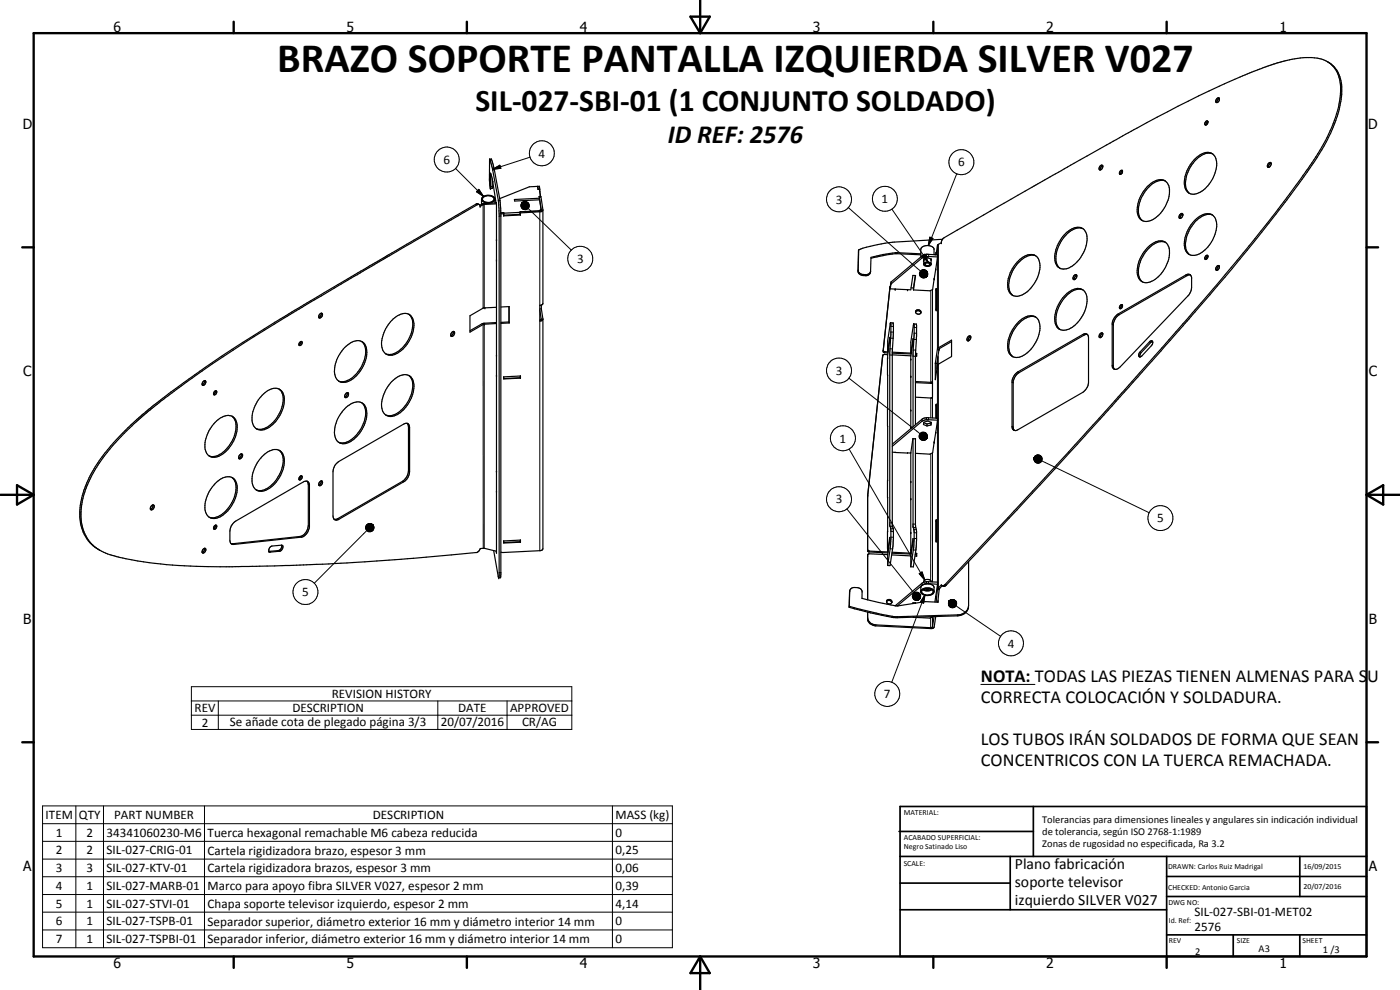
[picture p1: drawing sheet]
<svg xmlns="http://www.w3.org/2000/svg" width="420mm" height="297mm" viewBox="0 0 420 297" stroke-linecap="round" stroke-linejoin="round" font-family="sans-serif">
<g fill="none" stroke="#000" stroke-width=".35">
<path d="M398.3 18.5a8.4 8.4 0 0 1 4 7.5 29.2 29.2 0 0 1-2.6 12.2 73.1 73.1 0 0 1-7 12.2 469.2 469.2 0 0 1-26.7 34.1l-10 11.6-22.4 25.2a2718.1 2718.1 0 0 1-49.9 54l-.9 .4M399.4 19.3a8.9 8.9 0 0 0-5.8-2 37.6 37.6 0 0 0-11.9 2.1l-2.3 .8a264.7 264.7 0 0 0-35.2 16.6l-28.3 15.8-32.5 18.7a1.82 1.82 0 0 0-.9 1.5l-1.1 .8-.4 2.9M399.7 19.5l1.1 1.1a9.4 9.4 0 0 1 1.9 5.2l-.1 3a47.2 47.2 0 0 1-9.4 21.5 457.3 457.3 0 0 1-30.1 38.1l-13.3 15.3a2104.5 2104.5 0 0 1-47 51.8l-18.8 20.1-.6 .3-.7-.2M361.8 36.6l.2-.3a.43 .43 0 0 1 .6 .2 .43 .43 0 0 1-.2 .6 .44 .44 0 0 1-.4 .4 .44 .44 0 0 1-.4-.2zM362.5 36.5l-.4 .3-.2 .7M365.2 29.6l.5-.3a.72 .72 0 0 1 .1 1 .72 .72 0 0 1-.9 .2zM366 29.5l-.6 .5-.2 .8M144.5 59.7v1.6M145 59.2a2.25 2.25 0 0 1 3.3 .5 2.01 2.01 0 0 1-3.5 .1zM147 47.8l.7 2.5 1.9 9.8M147 47.8h.1M147.2 56.6l-.3-2.3v-6.5h.6l.9 3.2 1.7 9.1"/>
<path d="M147.2 56.6v-4.7l.7 2.5 1 6.5M147.7 53.7v2.7l-.5 .2M148.5 59.9a2.44 2.44 0 0 1-3.9 0 2.05 2.05 0 0 1 3-1.1l.8 .4 .1 1.7M161.4 55.9h.5l.1 .9M161.4 55.9l.1 .9M161.4 55.9l-2.5 .1-9 3.6M161.5 56.8h.4l.3 2.1M161.9 59.5l-7.5 .4 .1 .4 7.5-.4M161.9 59.5v.4M162 57.4h.1M162 56.8v.6M162 57.4l.2 1.5"/>
<path d="M162 56.8h-.5M162.2 58.9h-.4l.1 .6M330.2 49.8a.49 .49 0 0 1 .8-.1 .49 .49 0 0 1-.2 .8 .49 .49 0 0 1-.4 .5 .49 .49 0 0 1-.6-.5zM331 49.7l-.6 .5-.2 .8M336.3 51.2h.6l-.3 1a.37 .37 0 0 1-.5 .1 .37 .37 0 0 1-.1-.6zM336.9 51.3l-.5 .5-.1 .5M344.2 56.2a4.9 4.9 0 0 1 5.4-2 4.2 4.2 0 0 1 1.2 4.7 9 9 0 0 1-6.9 7.6 3.2 3.2 0 0 1-2.6-4.2 11 11 0 0 1 2.9-6.1zM349.7 54.3a5.1 5.1 0 0 0-5.4 2.3 8.8 8.8 0 0 0-2.2 8.8l.8 .8M356.9 58a5.1 5.1 0 0 0 5.6-2.2 8.8 8.8 0 0 0 2.3-8.6 2.97 2.97 0 0 0-4.7-.7 9.8 9.8 0 0 0-4.4 10.1l.7 1 .6 .4M363.9 46.1a5.1 5.1 0 0 0-5.1 1.9 9.8 9.8 0 0 0-2.9 8.4l.8 1.4M380.6 49.1l.2-.2a.44 .44 0 0 1 .6 0 .44 .44 0 0 1 0 .6l-.5 .7h-.4l-.1-.5zM381.5 48.9a1.11 1.11 0 0 0-.8 1.3"/>
<path d="M143.8 61.4l-.8-.3-47.8 28a518 518 0 0 0-42.5 27.5l-7.2 5.5-3.4 2.9a77.5 77.5 0 0 0-11.5 12.1 30.9 30.9 0 0 0-6.7 16.2 11.9 11.9 0 0 0 6.1 11.8M143.8 61.4h-.6l-22.1 12.8-35.6 21.1a378.6 378.6 0 0 0-29.5 19.3l-7.9 5.9-4.2 3.5a70.3 70.3 0 0 0-16.2 18.4 22.3 22.3 0 0 0-2.9 16 11.2 11.2 0 0 0 3.6 5.6M143.8 61.4l.2 .2M144 61.6l1.1-.5 3.9-.4v105.3l-.1-.6M148.7 60.1l-.2 .1M149 61.2l-3.7 .1-1.2 .6-.1-.3M149.6 60.1l.2 3.9-.1 109.4M149.6 60.1h.5M150.1 60.1l.2 3.9v108.4l-.1 1h-.5M156.1 63.6l-4.9 .4M156.2 63.5v1l-5 .3v-1l-.9 .1 .8-.1 .1 .3-.9 .1M156.2 64.3l-5 .3"/>
<path d="M162.4 63.1v-.3l-.7 .5-5.6 .3M162.4 63l-.6-4 .5-.1 .6 4-.3 .5-6.4 .5M162.4 63l-.4 .3-5.8 .2M162.4 63h.1M162.9 63v28.1l-.5 .5M257.7 75l-.2 6a2.13 2.13 0 0 0 3.3 1.1l.5-.6 .1-4.3 3.6-.8 3.7-.6 7.6 .4M257.7 75l-.2 6.3a2.1 2.1 0 0 0 3 1.3l.6-.5 .2-.7M276.3 76.5l-7.6-.4-2.8 .4-4.5 1M276.9 76.7l-9.5 7.9M277.1 76.6l-.2 .1M277.2 78.1h.1M277.2 79.2a1.37 1.37 0 0 1 2.2 0"/>
<path d="M277.4 77.6l-.2 .3v1.4a1.37 1.37 0 0 0 2.2 .1l-.1-1.7M277.6 79.2a.79 .79 0 0 1 .8-.4 .79 .79 0 0 1 .6 .6v.1a.89 .89 0 0 1-1.4-.3zM277.7 76.4l3.7 .1v.6M277.7 76.4l.3-.1v.7M277.7 76.4l-.8 .3M278 77l3.4 .1M278 77l-1.3 .4-9.3 7.8M278.4 77.4h.1M279.5 77.8l-.1 .2M279.5 77.8l-.1 .4M279.5 77.8l-1-.5-1.2 .3-.1 .8M280.9 76h.1"/>
<path d="M280.9 76.4h-.6v-1.8a2.4 2.4 0 0 0-4 .2v2.3M281 75.7l-.1 .8M281.4 77.1l-.6 3.7M282.9 71.8l-16.2 1-6.7 1.4-2.3 .8M306.1 77.8a3.9 3.9 0 0 1 5-.9 6 6 0 0 1 .1 6.8 8.3 8.3 0 0 1-6.2 5.2 2.83 2.83 0 0 1-2.6-3.1 10.4 10.4 0 0 1 3.7-8zM310.8 76.8a4.7 4.7 0 0 0-5 1.8 9.9 9.9 0 0 0-2.9 8.4l.3 .8 .8 .9M319.8 70a4.4 4.4 0 0 1 5.1-1.5 5.1 5.1 0 0 1 .9 5.8 9.1 9.1 0 0 1-6.2 6.4 2.58 2.58 0 0 1-3-2.6 10.4 10.4 0 0 1 3.2-8.1zM325 68.6a4.9 4.9 0 0 0-5.4 2.3 9.6 9.6 0 0 0-2.4 8.4l.6 1M344.2 74.5a4.9 4.9 0 0 1 5.1-2.1 4 4 0 0 1 1.5 4.9 9 9 0 0 1-6.9 7.5 3.1 3.1 0 0 1-2.6-4.1 10.8 10.8 0 0 1 2.9-6.2zM349.7 72.7a5.2 5.2 0 0 0-5.4 2.3 9.5 9.5 0 0 0-2.3 8.4l.9 1.2M354.3 64.2l.5-.1a.89 .89 0 0 1 0 .9 .89 .89 0 0 1-.9 .4v-.6zM355 64.3l-.7 .6-.1 .6"/>
<path d="M358.7 66a4.2 4.2 0 0 1 5.4-1.4 5.9 5.9 0 0 1 .1 6.8 7.4 7.4 0 0 1-6.5 5.2 3.3 3.3 0 0 1-2.2-4.1 10.8 10.8 0 0 1 3.2-6.5zM361.8 76.9a.41 .41 0 0 1 .5-.3 .41 .41 0 0 1 .2 .6 .54 .54 0 0 1-.3 .5 .54 .54 0 0 1-.6-.1zM362.5 76.8l-.4 .3-.2 .8M363.9 64.5a5.3 5.3 0 0 0-5.4 2.3 8.7 8.7 0 0 0-2.2 8.8l.7 .8M366 79.9l-.6 .4-.2 .8M95.9 94.3a.49 .49 0 0 1 .8-.3 .49 .49 0 0 1 0 .8l-.4 .5a.42 .42 0 0 1-.6 0 .42 .42 0 0 1 0-.6zM96.4 94l-.2 .8-.5 .4M118 95.7a4.2 4.2 0 0 1 5-1.2 4.8 4.8 0 0 1 .9 5.4 9 9 0 0 1-6.5 6.7 3.1 3.1 0 0 1-2.9-3.9 11.5 11.5 0 0 1 3.5-7zM122.6 94.3a4.7 4.7 0 0 1 1 5.2 10 10 0 0 1-5.9 6.8l-1.9-.1M135.7 99.6l.4-.2a.83 .83 0 0 1 .2 1 .83 .83 0 0 1-1 .4v-.7zM136 99.4v.7l-.7 .7M145.3 97l-4.3 2.2"/>
<path d="M145.3 97v.3M149 92.2l-3.9 .2-4.1 2.3v5l4.3-2.4M149 96.8l-3.7 .2M149 97.1l-3.7 .2M150.3 92.1l2.5-.1v4.9M152.7 92v4.6M152.7 96.6l.1 .3M152.7 96.6l-2.4 .1M152.8 96.9l-2.5 .1M162 93l.4 2.7-.4 .4M162.4 91.6h-.4v4.7l.6-.1 .3-.4M162.5 91.6v1.1"/>
<path d="M162.5 92.7l.4 3v68.9l-.2 .4-.5 .2-11.9 .5M162.5 92.7h-.5M267.1 86l-2.1 19.4 .4 .4 1.1 .1M267.1 86v.3M267.1 86h.1M267.2 86.7h1.5M267.2 86v.7M267.2 96.9l-.8 5.4v3.2M267.2 96.8v.1M267.2 96.8l.1 .1M267.3 96.9l.1 3.6-.4 5.1v52.1l.4 1.1v3l-1 7.9M267.3 96.8l.7 .1 .1 .8-.3 7.6v52.4l.3 1.6v2.2l-.1 2.4-.9 5.8h-.7"/>
<path d="M267.4 85.2l-.2 1.5M267.4 84.6l-.2 1.4M267.4 84.6v.6M268.6 86.7l4.7 .3 .7-4.4 .8 .1-.7 4.3M273.4 86.4h.7M274.1 86.4v.6M274.2 97.2h.8l.1 .4-.3 8.7M274.2 97.2v.1a28.3 28.3 0 0 0-.9 8.6M274.2 97.2l.2 3.3-.4 5.2v22.4M274.7 82.7l-.6 3.7M274.8 93.6a.87 .87 0 0 1 .9-.4 .87 .87 0 0 1 .7 .7M274.9 93.2a.82 .82 0 0 1 1-.2 .82 .82 0 0 1 .4 1 .83 .83 0 0 1-1 .2 .83 .83 0 0 1-.4-1z"/>
<path d="M280.4 83.6l-.5 3.3-.8 .3-5-.2M280.8 80.7v.1M280.8 80.8l-.4 2.9M281 86.9v-.3v6.4v-.2M305.7 96.6a4.2 4.2 0 0 1 5.4-1.3 6 6 0 0 1 .1 6.7 8.1 8.1 0 0 1-6.2 5.3 2.77 2.77 0 0 1-2.6-3.1 10.5 10.5 0 0 1 3.3-7.6zM310.8 95.2a4.3 4.3 0 0 0-4.5 1.4 9.1 9.1 0 0 0-3.1 9.6l.8 .9M317.8 98.6l.3 .2M317.8 80.3l.3 .2M319.4 88.9a5.1 5.1 0 0 1 5.1-2.2 3.5 3.5 0 0 1 1.7 4.3 9.9 9.9 0 0 1-6.1 8 2.63 2.63 0 0 1-3.5-2.5 10.2 10.2 0 0 1 2.8-7.6zM322.3 82.7l.7-.3a.79 .79 0 0 1 .1 1.1 .79 .79 0 0 1-1.1 .2zM323.2 82.6a1.19 1.19 0 0 0-.8 1.3M325 87a4.9 4.9 0 0 0-5.4 2.3 9.6 9.6 0 0 0-2.4 8.4l.6 .9"/>
<path d="M335.3 94.4l20.6-11.9a1.04 1.04 0 0 1 1.1-.2 1.04 1.04 0 0 1 .6 .9v3a4 4 0 0 1-1.1 2.6l-20.3 21.3a1.31 1.31 0 0 1-1.2 .8 1.31 1.31 0 0 1-1.2-.7v-13.2a4.2 4.2 0 0 1 1.5-2.6zM336.2 91.7l.5-.3a.76 .76 0 0 1-.5 1.2l-.3-.2zM336.9 91.6l-.5 .5-.1 .5M357.3 82.5l-.9 .1-20.5 11.8a4.1 4.1 0 0 0-1.8 2.8v12.8l.4 .8M365.1 80.1l.4-.4a.7 .7 0 0 1 .5 .7 .7 .7 0 0 1-.6 .6 .45 .45 0 0 1-.6-.1 .45 .45 0 0 1 .1-.6zM60.9 114.6l.7-.4a.89 .89 0 0 1 0 1 .89 .89 0 0 1-.9 .4v-.5zM61.4 114.2l-.3 1-.4 .2M64.4 117.4a.38 .38 0 0 1 .6-.1 .38 .38 0 0 1 0 .6l-.2 .3a.4 .4 0 0 1-.5 .3 .4 .4 0 0 1-.2-.6zM64.7 117.3l-.2 .6-.4 .4M78.7 118.6a4.7 4.7 0 0 1 5.1-1.8 4.6 4.6 0 0 1 1.2 5.5 9 9 0 0 1-6.5 6.7 3 3 0 0 1-2.9-3.8 11.2 11.2 0 0 1 3.1-6.6zM83.7 116.7a4.5 4.5 0 0 1 1 5.3 9.4 9.4 0 0 1-6.3 6.8l-1.5-.2M89.9 102.7l.4-.3a.63 .63 0 0 1 .3 .9 .63 .63 0 0 1-.9 .2z"/>
<path d="M90.3 102.5l-.1 .5-.5 .5M103.5 104.3a5.2 5.2 0 0 1 4.7-2 3.8 3.8 0 0 1 1.8 4.6 9.9 9.9 0 0 1-6.3 7.8 2.62 2.62 0 0 1-3.3-2.8 10.6 10.6 0 0 1 3.1-7.6zM103.9 118l.4-.2a.88 .88 0 0 1 .2 1 .88 .88 0 0 1-.9 .5 .93 .93 0 0 1 .3-1.3zM104.2 117.8a1.2 1.2 0 0 1-.7 1.3M108.5 102.4a5 5 0 0 1 .8 5.8 9 9 0 0 1-6.1 6.3l-1.6-.2M122.6 112.6a4.3 4.3 0 0 1 1.4 5.1 9.3 9.3 0 0 1-6.6 7.3 2.94 2.94 0 0 1-2.9-3.4 9.4 9.4 0 0 1 6.6-9.2l1.6 .2M122.9 112.9a6.1 6.1 0 0 1 0 6.7 7.6 7.6 0 0 1-6.4 5.1l-.7-.2M151.2 113.1l5-.3v.7l-5 .2zM156.2 113.2v.3M156.2 112.8v.5l-5 .3M264.9 106.7v.3M264.9 106.7l-4.5 42.2"/>
<path d="M265.1 105.1l.3 .4h1M266.4 106.4l-1-.1-.5 .4M266.4 107.4v15.3M266.4 105.5l.6-4.3-.6 6.2M266.4 107.4l-.1 .2M267.8 106l5.7 .2M267.8 105.7l5.5 .2M267.8 106.5l5.6 .3M273.3 105.9l.7-4.3-.7 5.2v21.8M274.7 114.5l4.6 .2 .6-.2-.1 4.8-.5 .1-4.6-.2M274.7 114.8l5.2 .1M274.8 106.3l-.1 21.1"/>
<path d="M274.8 106.3h.2M274.8 106h.3M275 106.3v.5M275.1 106v.8h-.4M275.1 106l-.1 .3M280.7 109l.5 .1M281.2 109.1v1.6M281.4 104.6l4.2-2.5v4.9l-4.1 2.3-.8 4.6v-4.9zM281.5 107.2v2.2M281.5 106.8v2.5M281.8 104.9h-.1M281.8 104.9l-.6 4.2"/>
<path d="M285.6 102.5l-3.6 2.1-.2 .3M290.7 101.5v.7M291.3 101l-.7 .6v.7M291.3 101a1.28 1.28 0 0 1-.7 1.3M291.3 101a.73 .73 0 0 0-.9 0 .73 .73 0 0 0-.2 .9l.4 .4M304.7 112.2l20.2-11.8a1.04 1.04 0 0 1 1.1-.2 1.04 1.04 0 0 1 .7 .9v13.8a4.1 4.1 0 0 1-1.8 2.8l-19.4 11.2a1.04 1.04 0 0 1-1.1 .2 1.04 1.04 0 0 1-.7-.9v-13.9l.3-.9zM326.3 100.4l-1 .2-19.5 11.2a4.1 4.1 0 0 0-1.7 2.8v13.8l.3 .8M330.2 100.1a.44 .44 0 0 1 .6-.2 .44 .44 0 0 1 .1 .7l-.5 .7h-.4l-.2-.4zM331 100.1a1.06 1.06 0 0 0-.8 1.2M345.1 102.4a.59 .59 0 0 1 .9 .2 .59 .59 0 0 1-.2 .8l-3.1 3.4a.55 .55 0 0 1-.8 .3 .55 .55 0 0 1-.1-.9zM345.9 102.4l-3.6 3.6-.2 1.1M64.5 126.7a4.8 4.8 0 0 1 5.2-1.8 4.2 4.2 0 0 1 1.3 5 9.6 9.6 0 0 1-6.2 7.3 2.71 2.71 0 0 1-3.3-2.8 10.7 10.7 0 0 1 3-7.7z"/>
<path d="M69.6 124.9a5.8 5.8 0 0 1 .5 6.4 8.6 8.6 0 0 1-6.3 5.7l-1.1-.2M71.9 136.5l.6-.3a.84 .84 0 0 1 .1 1 .84 .84 0 0 1-.9 .4zM72.4 136.2a1.06 1.06 0 0 1-.7 1.3M78.7 136.9a5 5 0 0 1 5.1-1.8 4.3 4.3 0 0 1 1.3 5 9.2 9.2 0 0 1-6.6 7.3 2.97 2.97 0 0 1-2.9-3.8 11.2 11.2 0 0 1 3.1-6.7zM83.7 135.1a4.4 4.4 0 0 1 1 5.2 9.4 9.4 0 0 1-6.3 6.9l-1.5-.2M100.7 139.3l1-.8 19.4-11.2a1.06 1.06 0 0 1 1.3-.2 1.06 1.06 0 0 1 .5 1.2v13.2a3.7 3.7 0 0 1-1.8 3.1l-19.4 11.2a1.06 1.06 0 0 1-1.3 .1 1.06 1.06 0 0 1-.5-1.1v-13.3l.2-.9zM103.9 122.2a4.2 4.2 0 0 1 5-1.2 4.8 4.8 0 0 1 .8 5.4 9.3 9.3 0 0 1-6.5 6.7 2.83 2.83 0 0 1-2.8-3.3 10.7 10.7 0 0 1 3.5-7.6zM108.5 120.8a4.6 4.6 0 0 1 .9 5.3 9.5 9.5 0 0 1-6.2 6.8l-1.6-.2M122.2 127l.4 1.1v13.3a4.2 4.2 0 0 1-1.8 3l-19.4 11.2-1.1 .2M266.4 122.7v5.2M266.4 127.8l-.1 16.5M266.4 122.7l-.1 .2"/>
<path d="M267.8 135.7h.9M268.6 135.7v.1M268.7 135.7v.1M272.4 135.9h.1M273.3 135.8v30.1M274 131.6l-.7 4.3-4.7-.1M274 131.6l.8 .1M274 131.6v26.4l.3 1 .1 2.8-.2 2.4-.9 5.9M274.7 131.7v25.8l.4 1.9v2.8l-.2 2.6-.8 5.3h-.8M274.8 131.7l-.1 .1M277.2 126.8l1 .4M278 125.3l3.4 .2v.6"/>
<path d="M278 125.3v.6M278 125.9l3.4 .2M278 125.3l-1.1 .3-9.1 7.7M278 125.9l-1.3 .5-8.9 7.5M278.2 127.2v.6M279.4 127.5l.1-.8-1-.4-1.2 .4-.2 .7 1.1 .4M279.4 127.5l-1.2 .3M279.4 126.9v.6M279.4 126.9l-1.2 .3M279.4 126.7v.2M280.8 129.7v.1M280.8 129.8l-.9 6-.8 .5-4.4-.3"/>
<path d="M281 121.6v-.3v4.1M281.4 126.1l-.6 3.7M45.4 151.8a.52 .52 0 0 1 .9-.2 .52 .52 0 0 1-.2 .9l-.2 .3-.6 .2-.2-.6zM45.9 151.5v.1a1.07 1.07 0 0 1-.7 1.2M64.3 157.9l.3-.3a.42 .42 0 0 1 .5 .2 .42 .42 0 0 1-.2 .6 .44 .44 0 0 1-.3 .4 .44 .44 0 0 1-.5-.3zM64.5 145.1a4.5 4.5 0 0 1 5.5-1.6 4.8 4.8 0 0 1 .8 5.4 9.4 9.4 0 0 1-6 6.6 2.71 2.71 0 0 1-3.3-2.8 10.7 10.7 0 0 1 3-7.6zM64.7 157.6l-.2 .7-.4 .3M69.6 143.3a5.6 5.6 0 0 1 .5 6.3 9 9 0 0 1-5.8 5.8l-1.6-.2M70.1 156.9l21-12.3a1.07 1.07 0 0 1 1.1-.2 1.07 1.07 0 0 1 .7 .9v12.9a3.5 3.5 0 0 1-2.4 3l-20.4 2.2a1.05 1.05 0 0 1-1.1-1.3l.1-3.4 .3-.9zM89.9 143l.6-.3a.69 .69 0 0 1 .1 .9 .69 .69 0 0 1-.9 .3zM90.3 142.8l-.1 .5-.5 .5M92.1 144.4l.4 1v12.2l-.1 1.1-1.3 1.8-1 .5-20.7 2.1"/>
<path d="M95.9 144.7l.3-.3a.52 .52 0 0 1 .7 .3 .52 .52 0 0 1-.3 .6l-.5 .4a.56 .56 0 0 1-.5-.4 .56 .56 0 0 1 .3-.6zM96.4 144.3l-.2 .8-.5 .4M260.4 148.6v16.8l6.1 .5M266.4 144.1v5.2M266.4 159.5v6.1M266.4 149.3l-.1 10.3M281 156.3v-.3v6.4M28.5 164.2l1.4 .9M30 165.1a38.8 38.8 0 0 0 12.2 3.3 208.7 208.7 0 0 0 34.7 1.5l23.6-.8a847.9 847.9 0 0 0 42.7-3.3l.5-.4 .4-.8 .9-.1 4 .9M60.9 164.8a.49 .49 0 0 1 .7-.2 .49 .49 0 0 1 .1 .8l-.6 .5a.56 .56 0 0 1-.5-.4 .56 .56 0 0 1 .3-.7zM61.4 164.5a1.1 1.1 0 0 1-.7 1.2M81 164.3l.6-.5 2.9-.2a.96 .96 0 0 1 .4 1 .96 .96 0 0 1-.8 .8l-3.2 .3-.2-.8z"/>
<path d="M84.5 163.6a1.3 1.3 0 0 1-.9 1.6l-2.9 .2M148.2 165.2l1.5 8.2M151.2 162.3l5-.2v.6l-5 .2zM156.2 162.1v.4l-5 .3M156.2 162.4v.3M255 177.3v.4M260.4 166.5v13.5M260.4 164.9l.5 .5 5.5 .2M266.4 166.4l-5.6-.2-.4 .3M266.4 165.6l.6-4.4-.6 5.3v3.2M267.6 166.5l5.7 .3M267.7 166l5.8 .2"/>
<path d="M267.7 165.7l5.8 .3M273.3 165.9l.7-4.3-.7 5.2v3.3M273.3 165.9h.2M274.6 166.3h.4M274.7 166h.4M275 166.3v.6M275.1 166v.9l-.5-.1M275.1 166l-.1 .3M276.3 177.4l.4-.5 1.1-.5 1.7 .2 .8 .8M276.4 175.9a2.63 2.63 0 0 1 3.9 .2v1.5a2.39 2.39 0 0 1-4 0zM276.8 177a2.13 2.13 0 0 1 3.3 .5 1.96 1.96 0 0 1-3.4 .4l-.1-.3zM276.9 175.5l-7.6 6.3"/>
<path d="M276.9 176.9a2.65 2.65 0 0 0 2.8 0M277.1 174.8l-8.5 7M277.1 176.8h.1M277.2 176.8a1.97 1.97 0 0 0 2.3 0M277.7 176.6a.97 .97 0 0 0 1.3 0M277.7 175.2l-.4 .1M278 174.5l3.4 .2v.6M278 174.5v.6M278 175.1l3.4 .2M278 175.1l-.3 .1M278 174.5l-.9 .3M279.4 174.6a1.18 1.18 0 0 0-1.1-.8 1.18 1.18 0 0 0-1.1 .9"/>
<path d="M281.3 176.9l-.3 3.7M281.3 176.9h.5M281.4 175.3l-.8 5.3M281.6 176.4l.4 .2M281.6 176.4l-.3 .5M281.8 176.9l-.3 3.8v-.2M282 176.6l-.2 .3M282.7 175.7h.1M282.7 175.7l-.2-.2-.9 .9M282.8 175.7l-.8 .9M290.7 168.4l-.1 14M254.8 182.2l6.5 1.7a32.9 32.9 0 0 0 8 1.4l18-.5a3.3 3.3 0 0 0 3.2-2.2"/>
<path d="M260.4 183.6v2.3a2.51 2.51 0 0 0 2.4 1.9l16.9 .8 .7-.5 .4-3.1M266.1 180.6a.88 .88 0 0 1 .8-.5 .88 .88 0 0 1 .8 .7M274.1 185.2h.1M274.7 180.8l-.1 .2M274.8 181l-.8-.2v.3M279.9 185l-.8 .5-5-.3M280.3 185l-.4 3.1-.4 .2-16.6-.8a2.49 2.49 0 0 1-2.5-2.2M281.5 180.1v.6l-3.8-.2-8.9 1.3-10.1-2.3v-1.9a1.63 1.63 0 0 0-2.2-1.3 1.35 1.35 0 0 0-1.5 1.1l-.2 4.8M290.6 182a3.2 3.2 0 0 1-3.3 2.5l-18 .5a77.3 77.3 0 0 1-14.4-3.1l-.1 .3"/>
<circle cx="266.8" cy="180.5" r=".77"/>
</g>
<g fill="none" stroke="#000" stroke-width=".3">
<path d="M136.7 50.5l8.4 8.4M143 57.5l.7-.7 1.4 2.1zM143.7 56.8l1.4 2.1-2.1-1.4zM147.5 47.9h-.5M147.7 55.9l-.5 .1M147.8 50.8l2.2-1.2 .3 .9zM147.8 50.8h.5M148.4 51h-.5M159.1 47.2l-11.3 3.6M287.1 52.1l-8.5 21.6M142.9 61.2l.3 .2M144.6 61.2l.4 .2v31.1"/>
<path d="M145.3 61.1v31.3M150.3 64.8l-.5 .1M156.7 60.8l-.3 .5zM156.7 60.8l-.3 .8zM156.7 60.8l-.3 1zM156.7 60.8l-.3 1.3zM156.7 60.8l-.2 1.6-.1-.3zM156.7 60.8v1.7zM156.7 60.8l.2 1.9-.2-.2zM156.7 60.8l.4 2.1-.2-.2zM156.7 60.8l.7 2.1h-.3zM156.7 60.8l1 2.1h-.3z"/>
<path d="M156.7 60.8l1.2 2.1h-.2zM156.7 60.8l1.5 2-.3 .1zM156.7 60.8l1.7 1.9-.2 .1zM156.7 60.8l1.9 1.7-.2 .2zM156.7 60.8l2 1.4-.1 .3zM156.7 60.8l2.1 1.2-.1 .2zM156.7 60.8l2.1 .9v.3zM156.7 60.8l2.1 .7v.2zM156.7 60.8l2 .4 .1 .3zM156.7 60.8l1.9 .2 .1 .2zM156.7 60.8l1.7-.1 .2 .3zM156.7 60.8l1.7-.1z"/>
<path d="M156.7 60.8l1.2-.3 .3 .1zM156.7 60.8l1.2-.3zM156.7 60.8l1-.3zM156.7 60.8l.7-.3zM156.7 60.8l.4-.3zM156.7 60.8l.2-.1zM158.5 62.6l13 12.5M162 63.5v28.1M162.4 63h.1M254.6 62.3l21.7 19M267.7 62.7l10.8 16M268.7 75.8v.3"/>
<path d="M269.3 75.8l-.1 .3M276.7 76.8v.6M276.7 76.9l.8-.6 1 2.4zM277.2 78.1h.1M278.7 76.3v.7M279 71.2l1 .3-1.4 2.2zM281.3 77.4v27.3l.4 .2M281.3 73.7v2.8M281.6 73.3v31.1M145 97.4v67.1M145.3 97.3v67.2M162 96.3v68.9"/>
<path d="M162.4 95.7v.1M257.5 81v.3M259 82.3v.4M259.7 82.4v.3M267.4 97.9l.7 .1M267.4 99.6l.7 .1M274.4 98.3h.7M274.4 99.9l.7 .1M275.9 82.2l2.2 .8-2.1-.5zM276 81.9l2.1 1.1-2.2-.8zM276 82.5l2.1 .5-2.1-.3zM276 81.7l2.1 1.3-2.1-1.1z"/>
<path d="M276 82.7l2.1 .3-1.9-.1zM276 82.8h2.1M276.2 81.4l1.9 1.6-2.1-1.3zM276.2 82.9l1.9 .1-1.7 .1zM276.3 81.2l.3-.1 1.5 1.9zM276.3 81.2l1.8 1.8-1.9-1.6zM276.4 83.1l1.7-.1zM276.6 81.1l.2-.2 1.3 2.1zM276.6 83.3l1.5-.3zM276.8 80.9h.3l1 2.1zM276.9 83.4l1.2-.4zM277.1 80.9h.2l.8 2.1z"/>
<path d="M277.1 83.4l1-.4zM277.3 80.9l.3 .1 .5 2zM277.4 83.4l.7-.4zM277.6 81l.2 .1 .3 1.9zM277.7 83.3l.4-.3zM277.8 81.1l.3 .2v1.7zM278.1 81.3l.1 .1-.1 1.6zM278.1 83l-.2 .2zM278.2 81.4l-.1 1.6zM278.3 81.7l-.2 1.3zM278.4 82.5l-.3 .5zM278.4 82.3l-.3 .7z"/>
<path d="M278.4 82l-.3 1zM279.3 87.1v27.6M279.9 86.9v27.6M333.8 97.3l.3 .2M335.5 94.2l.4 .2M355.9 82.5l.3 .2M254.8 113.5l21.3 16.6M264.9 106.7v.3M265.1 105.1l-.1 .3M265.6 105.5l-.1 .3M267 106.5l.8 .1M267.1 104.6l.7 .1"/>
<path d="M267.3 101.5h.7M274 106.8l.7 .1M274.1 105h.7M274.3 101.9h.7M279.3 119.4v5.9M279.9 119.2v6.2M281.3 109.6v15.9M281.6 109.3v67.1M303.7 114.7l.4 .2M305.5 111.6l.3 .2M324.9 100.4l.4 .2M333.8 109.6l.3 .2"/>
<path d="M342.2 105.6l.3 .2M345 102.6l.3 .2M122.6 128.1l.3 .2M254.8 134.7l22.7 39.3M275.8 130.7l2.3 1-2.3-.7zM275.8 131l2.3 .7-2.2-.4zM275.9 131.3l2.2 .4-2.1-.2zM275.9 130.5l2.2 1.2-2.3-1zM276 130.2l.2-.2 1.9 1.7zM276 130.2l2.1 1.5-2.2-1.2zM276 131.5l2.1 .2h-1.9zM276 131.6h2.1"/>
<path d="M276.2 130l.2-.2 1.7 1.9zM276.2 131.7h1.9l-1.7 .2zM276.4 129.8l.2-.1 1.5 2zM276.4 131.9l1.7-.2-1.5 .3zM276.6 132l1.5-.3-1.2 .4zM276.6 129.7h.3l1.2 2zM276.7 125.8v.6M276.9 129.7h.2l1 2zM276.9 132.1l1.2-.4zM277.1 129.7h.3l.7 2zM277.1 132.1l1-.4zM277.4 132.1l.7-.4z"/>
<path d="M277.4 129.7l.3 .1 .4 1.9zM277.7 132l.4-.3zM277.7 129.8l.2 .2 .2 1.7zM277.9 130l.2 1.7zM278.1 130.2v1.5zM278.1 131.7l-.2 .2zM278.2 130.4l-.1 1.3zM278.3 131.2l-.2 .5zM278.3 130.6l-.2 1.1zM278.3 130.9l-.2 .8zM278.7 125.3v.6M279.3 126.7v.2"/>
<path d="M279.3 136.1v38.1M279.9 135.9v38.7M281.3 126.4v48.3M303.7 127.9l.4 .2M310.4 137.2l-.1 .5zM310.4 137.2l-.1 .8zM310.4 137.2v1zM310.4 137.2l.1 1.3zM310.4 137.2l.3 1.5zM310.4 137.2l.5 1.6-.2-.1zM310.4 137.2l.8 1.7-.3-.1zM310.4 137.2l1 1.8-.2-.1z"/>
<path d="M310.4 137.2l1.3 1.8h-.3zM310.4 137.2l1.6 1.7-.3 .1zM310.4 137.2l1.8 1.6-.2 .1zM310.4 137.2l2.1 1.4-.3 .2zM310.4 137.2l2.2 1.2-.1 .2zM310.4 137.2l2.3 1-.1 .2zM310.4 137.2l2.3 .7v.3zM310.4 137.2l2.4 .4-.1 .3zM310.4 137.2l2.3 .1 .1 .3zM310.4 137.2l2.2-.1 .1 .2zM310.4 137.2l2.1-.3 .1 .2zM310.4 137.2l1.8-.5 .3 .2z"/>
<path d="M310.4 137.2l1.6-.6 .2 .1zM310.4 137.2l1.6-.6zM310.4 137.2l1.1-.7h.2zM310.4 137.2l1.1-.7zM310.4 137.2h2.3M310.4 137.1h2.2M310.5 136.9l.2-.1-.3 .4zM310.5 136.9l-.1 .3zM310.7 136.8l.3-.1-.6 .5zM311 136.7l.2-.2-.8 .7zM312.7 138.3l32.2 15.5M92.5 157.6l.4 .3"/>
<path d="M92.5 145.4l.4 .2M101.4 155.6l.3 .2M109.7 158.4l2.1-1-2 1.2zM109.8 158.1l2-.7-2.1 1zM109.8 158.6l2-1.2-2 1.5zM109.8 157.9l2-.5-2 .7zM109.8 158.9l2-1.5-1.8 1.7zM109.9 157.6l.2-.2h1.7zM109.9 157.6l1.9-.2-2 .5zM110 159.1l1.8-1.7-1.6 1.9zM110.1 159.2l-15.8 15.8M110.1 157.4l.3-.2 1.4 .2z"/>
<path d="M110.4 157.2l1.4 .2zM110.6 157.1l1.2 .3zM110.9 157.1l.9 .3zM111.2 157.1l.6 .3zM111.4 157.1l.4 .3zM111.8 157.4l-1.4 2-.2-.1zM111.8 157.4l-1.2 2.2-.2-.2zM111.8 157.4l-.9 2.2h-.3zM111.8 157.4l-.6 2.2h-.3zM111.8 157.4l-.3 2.1-.3 .1zM111.8 157.4l-.1 1.9-.2 .2zM111.8 157.4l.1 1.8-.2 .1z"/>
<path d="M111.8 157.4l.1 1.8zM111.8 157.4l.4 1.3-.2 .2zM111.8 157.4l.4 1.3zM111.8 157.4l.4 1zM111.8 157.4l.4 .8zM111.8 157.4l.3 .5zM111.8 157.4l.2 .2zM120.8 144.4l.3 .2M122.6 141.4l.3 .1M254.2 152.7l20.1 25.2M260.4 148.8v.3M260.4 148.6v.3"/>
<path d="M267 156.9h.8M267.1 157.9h.7M267.3 158.5h.7M267.4 159.5h.7M274 157.2l.7 .1M274.1 158.2l.7 .1M274.3 158.8h.7M274.4 159.8l.7 .1M69.8 163.2l.3 .2M80.7 165.4l.4 .3M83.6 165.2l.3 .2M90.1 161l.4 .2"/>
<path d="M150.3 171.7l-.5 .1M255 177.4v.3M260.4 164.9v.3M260.4 166.5v.3M260.9 165.4l-.1 .2M267.2 164.6l.7 .1M267.4 161.2h.7M273.8 179l2 .9-2-.7zM273.8 178.7l2 1.2-2-.9zM273.8 179.2l2 .7-1.8-.4zM273.9 178.5l1.9 1.4-2-1.2zM274 179.5l1.8 .4-1.7-.2z"/>
<path d="M274 178.2l1.8 1.7-1.9-1.4zM274.1 165l.8 .1M274.1 179.7l1.7 .2h-1.5zM274.2 178l.2-.2 1.4 2.1zM274.2 178l1.6 1.9-1.8-1.7zM274.3 179.9h1.5zM274.4 161.5l.7 .1M274.4 177.8l.2-.1 1.2 2.2zM274.6 177.7h.3l.9 2.2zM274.9 177.7h.3l.6 2.2zM275.2 177.7h.2l.4 2.2zM275.4 177.7l.3 .1 .1 2.1z"/>
<path d="M275.7 177.8l.2 .2-.1 1.9zM275.8 177.8v2.1M275.9 178l.1 .2-.2 1.7zM275.9 172.1l.8-.5 .8 2.4zM276 178.2l.2 .2-.4 1.5zM276.2 179.5l-.4 .4zM276.2 178.4l-.4 1.5zM276.3 179.2l-.5 .7zM276.3 178.9l-.5 1zM276.3 178.7l-.5 1.2zM276.7 175v.6M277.6 178.4l-.4 2.6-.9-.4z"/>
<path d="M277.6 178.4l-10 26.3M278.7 174.5v.6M281.3 175.6v1.3M283.7 175.3l.3 .3M260.4 185.3v.3M262.9 187.5l-.1 .3M267.7 184.9v.3M269.3 185v.3M274.6 180l1.2-.1zM274.8 180.1l1-.2zM275.1 180.1l.7-.2zM275.4 180.1l.4-.2z"/>
<path d="M275.6 180l.2-.1zM279.3 185.3v3M279.9 185.1v3M284.8 180.4l-.2 .5zM284.8 180.4l-.2 .7zM284.8 180.4l-.1 1zM284.8 180.4v1.3zM284.8 180.4l.1 1.5zM284.8 180.4l.3 1.7-.2-.2zM284.8 180.4l.5 1.8-.2-.1zM284.8 180.4l.8 1.9-.3-.1zM284.8 180.4l1.1 2-.3-.1z"/>
<path d="M284.8 180.4l1.3 1.9-.2 .1zM284.8 180.4l1.6 1.8-.3 .1zM284.8 180.4l1.8 1.7-.2 .1zM284.8 180.4l2 1.5-.2 .2zM284.8 180.4l2.2 1.3-.2 .2zM284.8 180.4l2.3 1-.1 .3zM284.8 180.4l2.3 .7v.3zM284.8 180.4l2.3 .5v.2zM284.8 180.4l2.3 .2v.3zM284.8 180.4h2.1l.2 .2zM284.8 180.4l1.9-.2 .2 .2zM284.8 180.4l1.7-.4 .2 .2z"/>
<path d="M284.8 180.4l1.5-.5 .2 .1zM284.8 180.4l1.5-.5zM284.8 180.4l1.2-.5zM284.8 180.4l.9-.5zM284.8 180.4l.6-.5zM284.8 180.4l.4-.4zM284.8 180.4l.2-.2zM284.8 180.5h2.3M284.8 180.3h2.1M286.9 181.8l13.4 9.1M287.3 184.5v.3M57.4 206h114.2v12.9h-114.2z"/>
<path d="M57.4 210.3h114.2M57.4 214.6h114.2M65.5 210.3v8.6M131.4 210.3v8.6M152.2 210.3v8.6M294.4 205.4h16.2M12.8 241.8h189v42.6h-189zM12.8 247.1h189M12.8 252.4h189M12.8 257.8h189M22.8 241.8v42.6M31.1 241.8v42.6"/>
<path d="M61.4 241.8v42.6M183.8 241.8v42.6M12.8 263.1h189M12.8 268.4h189M12.8 273.7h189M12.8 279h189"/>
<circle cx="134.1" cy="47.9" r="3.7"/>
<circle cx="162.6" cy="46" r="3.7"/>
<circle cx="251.8" cy="59.8" r="3.8"/>
<circle cx="265.6" cy="59.6" r="3.7"/>
<circle cx="288.5" cy="48.7" r="3.8"/>
<circle cx="174.2" cy="77.6" r="3.8"/>
<circle cx="251.8" cy="111.2" r="3.8"/>
<circle cx="253" cy="131.5" r="3.8"/>
<circle cx="251.8" cy="149.8" r="3.8"/>
<circle cx="348.3" cy="155.5" r="3.7"/>
<circle cx="91.7" cy="177.6" r="3.8"/>
<circle cx="303.4" cy="193" r="3.8"/>
<circle cx="266.3" cy="208.2" r="3.7"/>
</g>
<g fill="#000">
<circle cx="147.2" cy="56.6" r=".18"/>
<circle cx="161.4" cy="55.9" r=".18"/>
<circle cx="162.2" cy="58.9" r=".18"/>
<circle cx="144.1" cy="61.9" r=".18"/>
<circle cx="149" cy="71.9" r=".18"/>
<circle cx="149" cy="78.1" r=".18"/>
<circle cx="151.2" cy="64.6" r=".18"/>
<circle cx="156.2" cy="64.2" r=".18"/>
<circle cx="277.2" cy="78" r=".18"/>
<circle cx="282.5" cy="72.8" r=".18"/>
<circle cx="145.3" cy="97.3" r=".18"/>
<circle cx="145.5" cy="92.4" r=".18"/>
<circle cx="268.6" cy="86.7" r=".18"/>
<circle cx="268.7" cy="86.7" r=".18"/>
<circle cx="272.4" cy="86.9" r=".18"/>
<circle cx="280.4" cy="83.6" r=".18"/>
<circle cx="280.4" cy="83.7" r=".18"/>
<circle cx="280.8" cy="80.8" r=".18"/>
<circle cx="281" cy="86.9" r=".18"/>
<circle cx="281" cy="93" r=".18"/>
<circle cx="281" cy="92.8" r=".18"/>
<circle cx="281" cy="86.6" r=".18"/>
<circle cx="149" cy="112.8" r=".18"/>
<circle cx="149" cy="106.6" r=".18"/>
<circle cx="156.2" cy="113.2" r=".18"/>
<circle cx="264.9" cy="107" r=".18"/>
<circle cx="273.3" cy="107.7" r=".18"/>
<circle cx="273.3" cy="112.9" r=".18"/>
<circle cx="281.8" cy="104.9" r=".18"/>
<circle cx="273.3" cy="128.2" r=".18"/>
<circle cx="273.3" cy="123.1" r=".18"/>
<circle cx="280.4" cy="132.6" r=".18"/>
<circle cx="280.8" cy="129.8" r=".18"/>
<circle cx="281" cy="121.6" r=".18"/>
<circle cx="281" cy="121.3" r=".18"/>
<circle cx="149" cy="147.5" r=".18"/>
<circle cx="149" cy="141.4" r=".18"/>
<circle cx="273.3" cy="149.6" r=".18"/>
<circle cx="273.3" cy="144.5" r=".18"/>
<circle cx="273.3" cy="159.8" r=".18"/>
<circle cx="281" cy="156.3" r=".18"/>
<circle cx="281" cy="156" r=".18"/>
<circle cx="80.7" cy="165.4" r=".18"/>
<circle cx="149.7" cy="173.4" r=".18"/>
<circle cx="156.2" cy="162.4" r=".18"/>
<circle cx="260.4" cy="166.8" r=".18"/>
<circle cx="273.3" cy="165" r=".18"/>
<circle cx="280.8" cy="178.9" r=".18"/>
<circle cx="281" cy="162.4" r=".18"/>
<circle cx="281" cy="162.1" r=".18"/>
</g>
<g fill="none" stroke="#000" stroke-width=".71">
<path d="M10.1 9.9h400v277.1h-400zM70.1 6.5v3.4M140.1 6.5v3.4M207.2 5h5.8l-2.9 4.9zM210.1 0v9.9M280.1 6.5v3.4M350.1 6.5v3.4M6.7 74.2h3.4M410.1 74.2h3.5M.1 148.5h10M5.1 145.6l5 2.9-5 2.9zM410.1 148.5h10"/>
<path d="M410.1 148.5l5-2.9v5.8zM6.7 222.7h3.4M410.1 222.7h3.5M70.1 287v3.4M140.1 287v3.4M210.1 287v10M210.1 287l2.9 5h-5.8zM280.1 287v3.4M350.1 287v3.4"/>
</g>
<g fill="none" stroke="#000" stroke-width=".51">
<path d="M269.8 249.5h40.3M270.1 242h140v45h-140zM270.1 257h140M303.2 257v16M310.1 242v15M350.1 257v30M390.1 257v12M270.1 265h33.1M270.1 273h80M350.1 269h60M350.1 263h60M350.1 280.5h60"/>
<path d="M370.1 280.5v6.5M390.1 280.5v6.5"/>
</g>
<g fill="#000">
<path d="M143.7 56.8l1.4 2.1-2.1-1.4zM147.8 50.8l2.2-1.2 .3 .9zM156.7 60.8l-.3 .5zM156.7 60.8l-.3 .8zM156.7 60.8l-.3 1zM156.7 60.8l-.3 1.3zM156.7 60.8l-.2 1.6-.1-.3zM156.7 60.8v1.7zM156.7 60.8l.2 1.9-.2-.2zM156.7 60.8l.7 2.1h-.3zM156.7 60.8l1 2.1h-.3zM156.7 60.8l1.2 2.1h-.2z"/>
<path d="M156.7 60.8l1.5 2-.3 .1zM156.7 60.8l1.7 1.9-.2 .1zM156.7 60.8l1.9 1.7-.2 .2zM156.7 60.8l2 1.4-.1 .3zM156.7 60.8l2.1 1.2-.1 .2zM156.7 60.8l2.1 .9v.3zM156.7 60.8l2.1 .7v.2zM156.7 60.8l2 .4 .1 .3zM156.7 60.8l1.7-.1 .2 .3zM156.7 60.8l1.7-.1zM156.7 60.8l1.2-.3 .3 .1zM156.7 60.8l1.2-.3z"/>
<path d="M156.7 60.8l1-.3zM156.7 60.8l.7-.3zM156.7 60.8l.4-.3zM156.7 60.8l.2-.1zM276.7 76.9l.8-.6 1 2.4zM279 71.2l1 .3-1.4 2.2zM278.4 82.5l-.3 .5zM278.4 82.3l-.3 .7zM278.4 82l-.3 1zM278.3 81.7l-.2 1.3zM278.2 81.4l-.1 1.6zM278.1 81.3l.1 .1-.1 1.6z"/>
<path d="M277.8 81.1l.3 .2v1.7zM277.6 81l.2 .1 .3 1.9zM277.3 80.9l.3 .1 .5 2zM277.1 80.9h.2l.8 2.1zM276.8 80.9h.3l1 2.1zM276.6 81.1l.2-.2 1.3 2.1zM276.3 81.2l.3-.1 1.5 1.9zM276.3 81.2l1.8 1.8-1.9-1.6zM276.2 81.4l1.9 1.6-2.1-1.3zM276 81.7l2.1 1.3-2.1-1.1zM276 81.9l2.1 1.1-2.2-.8zM275.9 82.2l2.2 .8-2.1-.5z"/>
<path d="M276 82.5l2.1 .5-2.1-.3zM276.2 82.9l1.9 .1-1.7 .1zM276.4 83.1l1.7-.1zM276.6 83.3l1.5-.3zM276.9 83.4l1.2-.4zM277.1 83.4l1-.4zM277.4 83.4l.7-.4zM277.7 83.3l.4-.3zM278.1 83l-.2 .2zM278.3 131.2l-.2 .5zM278.3 130.9l-.2 .8zM278.3 130.6l-.2 1.1z"/>
<path d="M278.2 130.4l-.1 1.3zM278.1 130.2v1.5zM277.9 130l.2 1.7zM277.7 129.8l.2 .2 .2 1.7zM277.4 129.7l.3 .1 .4 1.9zM277.1 129.7h.3l.7 2zM276.9 129.7h.2l1 2zM276.6 129.7h.3l1.2 2zM276.4 129.8l.2-.1 1.5 2zM276.2 130l.2-.2 1.7 1.9zM276 130.2l.2-.2 1.9 1.7zM276 130.2l2.1 1.5-2.2-1.2z"/>
<path d="M275.9 130.5l2.2 1.2-2.3-1zM275.8 130.7l2.3 1-2.3-.7zM275.8 131l2.3 .7-2.2-.4zM276.2 131.7h1.9l-1.7 .2zM276.4 131.9l1.7-.2-1.5 .3zM276.6 132l1.5-.3-1.2 .4zM276.9 132.1l1.2-.4zM277.1 132.1l1-.4zM277.4 132.1l.7-.4zM277.7 132l.4-.3zM278.1 131.7l-.2 .2zM310.4 137.2l-.1 .5z"/>
<path d="M310.4 137.2l-.1 .8zM310.4 137.2v1zM310.4 137.2l.1 1.3zM310.4 137.2l.3 1.5zM310.4 137.2l.5 1.6-.2-.1zM310.4 137.2l.8 1.7-.3-.1zM310.4 137.2l1 1.8-.2-.1zM310.4 137.2l1.3 1.8h-.3zM310.4 137.2l1.6 1.7-.3 .1zM310.4 137.2l1.8 1.6-.2 .1zM310.4 137.2l2.1 1.4-.3 .2zM310.4 137.2l2.2 1.2-.1 .2z"/>
<path d="M310.4 137.2l2.3 1-.1 .2zM310.4 137.2l2.3 .7v.3zM310.4 137.2l2.4 .4-.1 .3zM310.4 137.2l1.8-.5 .3 .2zM310.4 137.2l1.6-.6 .2 .1zM310.4 137.2l1.6-.6zM310.4 137.2l1.1-.7h.2zM310.4 137.2l1.1-.7zM311 136.7l.2-.2-.8 .7zM310.7 136.8l.3-.1-.6 .5zM310.5 136.9l.2-.1-.3 .4zM310.5 136.9l-.1 .3z"/>
<path d="M111.4 157.1l.4 .3zM111.2 157.1l.6 .3zM110.9 157.1l.9 .3zM110.6 157.1l1.2 .3zM110.4 157.2l1.4 .2zM110.1 157.4l.3-.2 1.4 .2zM109.9 157.6l.2-.2h1.7zM109.8 157.9l2-.5-2 .7zM109.8 158.1l2-.7-2.1 1zM109.7 158.4l2.1-1-2 1.2zM109.8 158.6l2-1.2-2 1.5zM109.8 158.9l2-1.5-1.8 1.7z"/>
<path d="M110 159.1l1.8-1.7-1.6 1.9zM111.8 157.4l-1.4 2-.2-.1zM111.8 157.4l-1.2 2.2-.2-.2zM111.8 157.4l-.9 2.2h-.3zM111.8 157.4l-.6 2.2h-.3zM111.8 157.4l-.3 2.1-.3 .1zM111.8 157.4l.1 1.8-.2 .1zM111.8 157.4l.1 1.8zM111.8 157.4l.4 1.3-.2 .2zM111.8 157.4l.4 1.3zM111.8 157.4l.4 1zM111.8 157.4l.4 .8z"/>
<path d="M111.8 157.4l.3 .5zM111.8 157.4l.2 .2zM276.2 179.5l-.4 .4zM276.3 179.2l-.5 .7zM276.3 178.9l-.5 1zM276.3 178.7l-.5 1.2zM276.2 178.4l-.4 1.5zM276 178.2l.2 .2-.4 1.5zM275.9 178l.1 .2-.2 1.7zM275.2 177.7h.2l.4 2.2zM274.9 177.7h.3l.6 2.2zM274.6 177.7h.3l.9 2.2z"/>
<path d="M274.4 177.8l.2-.1 1.2 2.2zM274.2 178l.2-.2 1.4 2.1zM274.2 178l1.6 1.9-1.8-1.7zM274 178.2l1.8 1.7-1.9-1.4zM273.9 178.5l1.9 1.4-2-1.2zM273.8 178.7l2 1.2-2-.9zM273.8 179l2 .9-2-.7zM273.8 179.2l2 .7-1.8-.4zM274 179.5l1.8 .4-1.7-.2zM274.1 179.7l1.7 .2h-1.5zM274.3 179.9h1.5zM274.6 180l1.2-.1z"/>
<path d="M274.8 180.1l1-.2zM275.1 180.1l.7-.2zM275.4 180.1l.4-.2zM275.6 180l.2-.1zM275.9 172.1l.8-.5 .8 2.4zM277.6 178.4l-.4 2.6-.9-.4zM284.8 180.4l-.2 .5zM284.8 180.4l-.2 .7zM284.8 180.4l-.1 1zM284.8 180.4v1.3zM284.8 180.4l.1 1.5zM284.8 180.4l.3 1.7-.2-.2z"/>
<path d="M284.8 180.4l.5 1.8-.2-.1zM284.8 180.4l.8 1.9-.3-.1zM284.8 180.4l1.1 2-.3-.1zM284.8 180.4l1.3 1.9-.2 .1zM284.8 180.4l1.6 1.8-.3 .1zM284.8 180.4l1.8 1.7-.2 .1zM284.8 180.4l2 1.5-.2 .2zM284.8 180.4l2.2 1.3-.2 .2zM284.8 180.4l2.3 1-.1 .3zM284.8 180.4l2.3 .7v.3zM284.8 180.4l2.3 .5v.2zM284.8 180.4l2.3 .2v.3z"/>
<path d="M284.8 180.4l1.7-.4 .2 .2zM284.8 180.4l1.5-.5 .2 .1zM284.8 180.4l1.5-.5zM284.8 180.4l1.2-.5zM284.8 180.4l.9-.5zM284.8 180.4l.6-.5zM284.8 180.4l.4-.4zM284.8 180.4l.2-.2z"/>
</g>
<path d="M156.9 60.8v2.1M310.4 137.4h2.4M109.8 157.6h2M275.6 177.7v2.2" fill="none" stroke="#000" stroke-width=".42"/>
<path d="M156.7 61h2M275.9 131.5h2.2M111.6 157.4v2.1" fill="none" stroke="#000" stroke-width=".38"/>
<text font-size="12.6" x="83.2" y="21.6">BRAZO SOPORTE PANTALLA IZQUIERDA SILVER V027</text>
<text font-size="9.4" x="142.7" y="33.4">SIL-027-SBI-01 (1 CONJUNTO SOLDADO)</text>
<text font-size="7.9" x="200.4" y="42.9">ID REF: 2576</text>
<g font-size="5.5">
<text x="294.4" y="204.6">NOTA: TODAS LAS PIEZAS TIENEN ALMENAS PARA SU</text>
<text x="294.4" y="210.9">CORRECTA COLOCACIÓN Y SOLDADURA.</text>
<text x="294.4" y="223.4">LOS TUBOS IRÁN SOLDADOS DE FORMA QUE SEAN</text>
<text x="294.4" y="229.7">CONCENTRICOS CON LA TUERCA REMACHADA.</text>
</g>
<g font-size="4.7">
<text x="304.6" y="260.8">Plano fabricación</text>
<text x="304.6" y="266.2">soporte televisor</text>
<text x="304.6" y="271.6">izquierdo SILVER V027</text>
</g>
<g font-size="4.2">
<text x="34" y="9.6">6</text>
<text x="104" y="9.6">5</text>
<text x="174" y="9.6">4</text>
<text x="244" y="9.6">3</text>
<text x="314" y="9.6">2</text>
<text x="384" y="9.6">1</text>
<text x="6.8" y="38.7">D</text>
<text x="410.6" y="38.7">D</text>
<text x="7" y="112.9">C</text>
<text x="410.8" y="112.9">C</text>
<text x="7" y="187.1">B</text>
<text x="410.8" y="187.1">B</text>
<text x="7" y="261.4">A</text>
<text x="410.8" y="261.4">A</text>
<text x="34" y="290.4">6</text>
<text x="104" y="290.4">5</text>
<text x="174" y="290.4">4</text>
<text x="244" y="290.4">3</text>
<text x="314" y="290.4">2</text>
<text x="384" y="290.4">1</text>
</g>
<g font-size="3.9">
<text x="161.7" y="47.3">4</text>
<text x="133.1" y="49.2">6</text>
<text x="287.5" y="50">6</text>
<text x="250.8" y="61.1">3</text>
<text x="264.6" y="60.9">1</text>
<text x="173.2" y="79">3</text>
<text x="250.8" y="112.5">3</text>
<text x="252" y="132.8">1</text>
<text x="250.8" y="151">3</text>
<text x="347.3" y="156.7">5</text>
<text x="90.7" y="178.9">5</text>
<text x="302.4" y="194.3">4</text>
<text x="99.6" y="209.4">REVISION HISTORY</text>
<text x="265.3" y="209.5">7</text>
<text x="58.4" y="213.7">REV</text>
<text x="87.7" y="213.7">DESCRIPTION</text>
<text x="137.5" y="213.7">DATE</text>
<text x="153.1" y="213.7">APPROVED</text>
<text x="60.5" y="218">2</text>
<text x="69" y="217.8">Se añade cota de plegado página 3/3</text>
<text x="132.3" y="217.9">20/07/2016</text>
<text x="156.7" y="217.9">CR/AG</text>
<text x="13.7" y="245.7">ITEM</text>
<text x="23.7" y="245.7">QTY</text>
<text x="34.3" y="245.7">PART NUMBER</text>
<text x="111.9" y="245.7">DESCRIPTION</text>
<text x="184.7" y="245.9">MASS (kg)</text>
<text x="16.8" y="251.1">1</text>
<text x="25.9" y="251.1">2</text>
<text x="32" y="251.1">34341060230-M6</text>
<text x="62.3" y="251.1">Tuerca hexagonal remachable M6 cabeza reducida</text>
<text x="184.7" y="251.1">0</text>
<text x="16.8" y="256.4">2</text>
<text x="25.9" y="256.4">2</text>
<text x="32" y="256.4">SIL-027-CRIG-01</text>
<text x="62.3" y="256.5">Cartela rigidizadora brazo, espesor 3 mm</text>
<text x="184.7" y="256.4">0,25</text>
<text x="16.8" y="261.7">3</text>
<text x="25.9" y="261.7">3</text>
<text x="32" y="261.7">SIL-027-KTV-01</text>
<text x="62.3" y="261.7">Cartela rigidizadora brazos, espesor 3 mm</text>
<text x="184.7" y="261.7">0,06</text>
<text x="16.8" y="267">4</text>
<text x="25.9" y="267">1</text>
<text x="32" y="267">SIL-027-MARB-01</text>
<text x="62.3" y="267.1">Marco para apoyo fibra SILVER V027, espesor 2 mm</text>
<text x="184.7" y="267">0,39</text>
<text x="16.8" y="272.3">5</text>
<text x="25.9" y="272.3">1</text>
<text x="32" y="272.3">SIL-027-STVI-01</text>
<text x="62.3" y="272.4">Chapa soporte televisor izquierdo, espesor 2 mm</text>
<text x="184.7" y="272.3">4,14</text>
<text x="358.5" y="275">SIL-027-SBI-01-MET02</text>
<text x="16.8" y="277.6">6</text>
<text x="25.9" y="277.6">1</text>
<text x="32" y="277.6">SIL-027-TSPB-01</text>
<text x="62.3" y="277.7">Separador superior, diámetro exterior 16 mm y diámetro interior 14 mm</text>
<text x="184.7" y="277.6">0</text>
<text x="358.5" y="279.4">2576</text>
<text x="16.8" y="282.9">7</text>
<text x="25.9" y="283">1</text>
<text x="32" y="283">SIL-027-TSPBI-01</text>
<text x="62.3" y="283">Separador inferior, diámetro exterior 16 mm y diámetro interior 14 mm</text>
<text x="184.7" y="283">0</text>
</g>
<g font-size="3.1">
<text x="312.7" y="246.8">Tolerancias para dimensiones lineales y angulares sin indicación individual</text>
<text x="312.7" y="250.4">de tolerancia, según ISO 2768-1:1989</text>
<text x="312.7" y="254">Zonas de rugosidad no especificada, Ra 3.2</text>
<text x="358.7" y="286.5">2</text>
<text x="377.7" y="285.6">A3</text>
<text x="397" y="285.9">1 /3</text>
</g>
<g font-size="2.4">
<text x="271.2" y="244.4">MATERIAL:</text>
<text x="271.3" y="252">ACABADO SUPERFICIAL:</text>
<text x="271.3" y="254.6">Negro Satinado Liso</text>
<text x="271.2" y="259.7">SCALE:</text>
<text x="350.6" y="260.8">DRAWN: Carlos Ruiz Madrigal</text>
<text x="391.2" y="260.6">16/09/2015</text>
<text x="350.6" y="267">CHECKED: Antonio Garcia</text>
<text x="391.2" y="266.7">20/07/2016</text>
<text x="350.6" y="271.4">DWG NO:</text>
<text x="350.8" y="276.9">Id. Ref:</text>
<text x="350.8" y="282.8">REV</text>
<text x="371.2" y="282.9">SIZE</text>
<text x="390.9" y="282.9">SHEET</text>
</g>
</svg>
